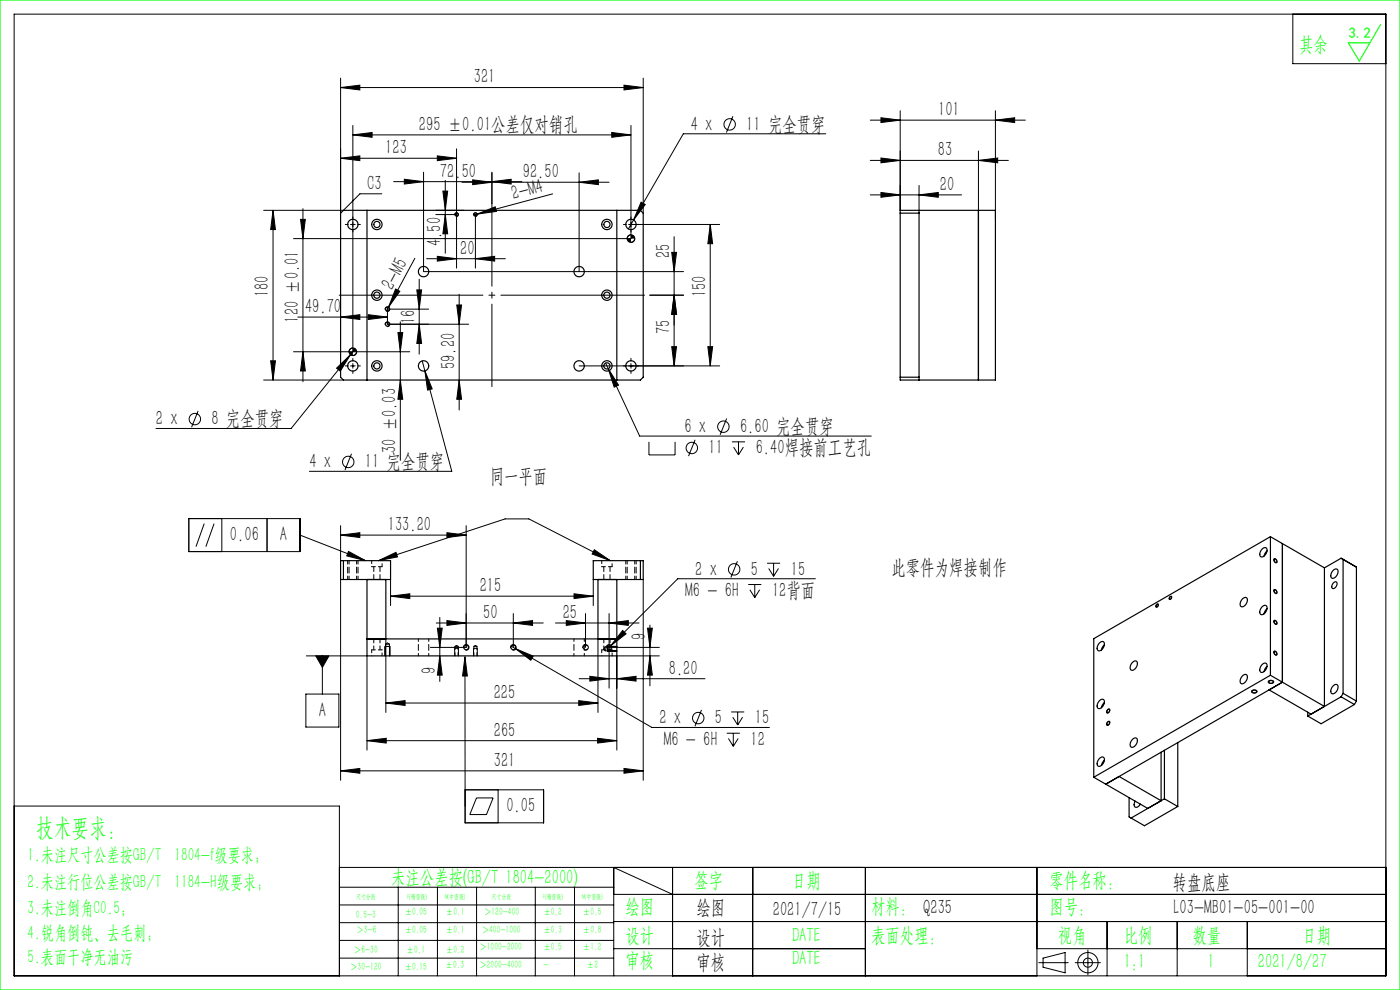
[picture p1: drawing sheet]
<svg xmlns="http://www.w3.org/2000/svg" width="297mm" height="210mm" viewBox="0 0 297 210" stroke-linecap="round" stroke-linejoin="round" font-family="sans-serif">
<g fill="none" stroke="#000" stroke-width=".21">
<path d="M3 3h291v204h-291zM72.3 18.6l4-.5v1zM72.3 16.6v28.6M72.3 18.6h64.2M132.4 18.1l4.1 .5-4.1 .5zM136.5 16.6v28.6M274.3 3v10.5h19.7M72.3 33.6l4-.5v1zM72.3 33.6h24.6M74.9 28.6l4-.5v1zM74.9 26.6v48M74.9 28.6h59"/>
<path d="M83.5 38.5h27.2M85.8 38l4.1 .5-4.1 .5zM89.9 36.5v21.1h55.1M92.8 33.1l4.1 .5-4.1 .5zM94.5 38.3v15.4M96.9 31.6v25.3M98 38.7h31.2M100.3 38.1l4.1 .6-4.1 .5zM104.4 38.5l4-.5v1zM104.4 36.5v6.7M122.9 38.7l4-.6v1.1zM122.9 36.7v20.9"/>
<path d="M129.8 28.1l4.1 .5-4.1 .5zM133.9 26.6v24h-71.6M155.5 24.7l-1.4 3.4M175.2 28.4h-30.2l-10.6 18.3M184.6 34h29.3M184.6 25.5h32.9M186.9 33.5l4.1 .5-4.1 .5zM186.9 25l4.1 .5-4.1 .5zM191 23.5v21.1M195 39.3v5.3M207.6 34l4.1-.5v1zM207.6 32v12.6"/>
<path d="M211.2 25.5l4-.5v1zM211.2 23.5v23M57.9 44.6v36M57.9 44.6l.5 4.1h-1zM63.8 46.5h1l-.5 4.1zM64.3 44.3v36.7M74.4 47.6h1M81 41.1h-4.6l-3.5 3.5h-17M88 54.8l-5.6 10.3M88.9 59.2v15.9M90.5 54.9h16.7M92.5 45.5h4.4"/>
<path d="M92.5 44.6h5.9M92.8 54.4l4.1 .5-4.1 .5zM94 40.5h1l-.5 4.1zM94.5 45.5l.5 4.1h-1zM96.5 45.6a.4 .4 0 0 1 .3-.5 .4 .4 0 0 1 .5 .5 .4 .4 0 0 1-.5 .3M100.9 54.9l4-.5v1zM100.9 45.5v11.4M101.2 45.4l3.9-1.5 .2 .9zM117.2 41.1l-16.7 4.5a.4 .4 0 0 1 .3-.5 .4 .4 0 0 1 .5 .5 .4 .4 0 0 1-.5 .3M133.4 47.6h19.3M133.9 49.8a.8 .8 0 0 0-.8 .8M134.4 46.7l-1.1 1.9"/>
<path d="M134.7 50.6a.8 .8 0 0 1-.8 .8M136 42.9l.9 .5-2.5 3.3zM142.5 53.5h1l-.5 4.1zM143 50.2v27.4M150.7 47.6v30M150.7 47.6l.5 4.1h-1zM184.6 41.3h19.4M186.9 40.8l4.1 .5-4.1 .5zM195 41.3l4.1-.5v1zM57.4 76.5h1l-.5 4.1zM63.2 67.3h19M64.3 74.6l.5 4.1h-1z"/>
<path d="M71.4 78.1l3-2.9-2.2 3.5zM72.3 67.3l4-.5v1zM74.4 75.2l-12.6 15.7h-28.7M74.4 77.6h1M74.9 73.8a.8 .8 0 0 0-.8 .8M74.9 77.1v1M75.4 74l-1 1.2M75.7 74.6a.8 .8 0 0 1-.8 .8M78.1 66.8l4.1 .5-4.1 .5zM81.7 65.7a.5 .5 0 0 1 .5-.6 .5 .5 0 0 1 .5 .5 .5 .5 0 0 1-.6 .5M81.7 68.9a.5 .5 0 0 1 .5-.6 .5 .5 0 0 1 .5 .5 .5 .5 0 0 1-.6 .5M82.2 65.3v3.5h17.2"/>
<path d="M82.2 65.6h8.7M82.4 65.1l-.4 .9M83.9 61.3l.9 .5-2.4 3.3zM84.4 70.5h1l-.5 4.1zM84.9 68.3v29.4M86.9 74.6h-24.6M88.4 61.5h1l-.5 4.1zM88.9 68.8l.5 4.1h-1zM89.6 76.6l6.2 23.4h-30.2M90.1 78.7l1.6 3.8-1 .3zM96.9 64.7h1l-.5 4.1zM97.4 62.4v24.6"/>
<path d="M128.5 77l.5 1.2M129 78.2l2.2 3.5-.9 .4zM129 78.2l6.7 14.3h49.1M133.9 77.1v1M137.9 62.6h7.1M142.5 73.5h1l-.5 4.1zM143 62.6l.5 4.1h-1zM150.2 73.5h1l-.5 4.1zM152.7 77.6h-29.8M42 87.2l-1.4 3.4M55.9 80.6h17M74.6 96.3l-1.4 3.4"/>
<path d="M84.9 80.6l.5 4.1h-1zM97.4 80.6l.5 4.1h-1zM137.7 93.7v2.8h5.5v-2.8M147.5 93.3l-1.4 3.5M154.2 88.8l-1.4 3.4M155.3 93.7h2.8M155.6 94.8l1.1 1.7M156.7 93.7v2.8M157.7 94.8l-1 1.7M40.1 110h23.6v7h-23.6zM43.3 111.1l-1.7 4.9M45.4 111.1l-1.7 4.9"/>
<path d="M47.1 110v7M56.7 110v7M63.7 113.5l13.8 5.4M72.3 113.5l4-.5v1zM72.3 111.5v7.4M72.3 113.5h26.6M73.9 117l3.6 1.9-3.9-1zM80.3 118.9l26.9-8.8h5l17.3 8.8M80.3 118.9l3.7-1.7 .3 .9zM94.8 113l4.1 .5-4.1 .5zM98.9 111.5v25.8h-7.6M126.1 116.6l3.4 2.3-3.9-1.4z"/>
<path d="M156.4 119l-1.3 3.5M162.7 119.5h2.8M164.1 119.5v2.7M270.3 118.5a.5 .5 0 0 1 .5 .3 .5 .5 0 0 1-.1 .6l-.4-.3zM65 139.1h12.9v20M67 139.1h2.8l-1.4 2.5zM68.4 139.1v8.1M72.3 122.9v42.6M81.7 137.1v2M81.9 135.5v15.6M82.7 137.1v2M82.9 126.5l4-.5v1z"/>
<path d="M82.9 122.9v5.6M82.9 126.5h43M92.5 132.2h22.7M92.8 133.2h1l-.5 4.1zM93.3 131v13.5M93.3 139.1l.5 4.1h-1zM94.8 131.6l4.1 .6-4.1 .5zM96.5 137.5v1.6M97.3 137.5v1.6M98.3 137.5a.6 .6 0 0 1 .5-.8 .6 .6 0 0 1 .7 .7 .6 .6 0 0 1-.8 .5M98.6 139.3l.1 31.7M98.6 139.3l.5 4.1h-1z"/>
<path d="M100.5 137.5v1.6M101.3 137.5v1.6M108.3 137.5a.6 .6 0 0 1 .5-.8 .6 .6 0 0 1 .7 .7 .6 .6 0 0 1-.8 .5M108.5 137.1l29.8 17.2h24.9M108.9 132.2l4.1-.6v1.1zM108.9 130.2v7.1M109.3 137.6l3.8 1.6-.5 .9zM117.8 132.2h17.8M120.1 131.6l4.1 .6-4.1 .5zM121.8 126l4.1 .5-4.1 .5zM123.6 137.5a.6 .6 0 0 1 .6-.8 .6 .6 0 0 1 .6 .7 .6 .6 0 0 1-.7 .5M124.2 130.2v7.1"/>
<path d="M125.9 122.9v5.6M126.9 135.5v15.6M128.6 137.5a.6 .6 0 0 1 .6-.8 .6 .6 0 0 1 .6 .7 .6 .6 0 0 1-.7 .5M128.9 138.1h2M128.9 137.1h2M129.2 132.2l4.1-.6v1.1zM129.2 130.2v15.8M129.2 137.3h10.7M132.1 133.7l.7 .7-3.2 2.6zM136.5 122.9v42.6M137.4 133.2h1l-.5 4.1zM137.9 132.6v12.9"/>
<path d="M137.9 139.1l.5 4.1h-1zM139.9 139.1h-9v20M158.7 124h2.8M159.1 125.1l1 1.7M160.1 124v2.8M161.2 125.1l-1.1 1.7M163.1 120.6l1 1.6M165.2 120.6l-1.1 1.6M173 122.8h-29.2l-14.9 14.9M245.3 128.2l.2-.1a.35 .35 0 0 1 .3 .5 .35 .35 0 0 1-.5 .2l-.1-.3zM248.2 126.6l.1-.1a.35 .35 0 0 1 .3 .4 .35 .35 0 0 1-.5 .3l-.1-.3zM270.3 125.1a.5 .5 0 0 1 .5 .2 .5 .5 0 0 1-.1 .6l-.4-.3z"/>
<path d="M270.3 131.6a.5 .5 0 0 1 .5 .3 .5 .5 0 0 1-.1 .6l-.4-.3zM270.3 138.1a.5 .5 0 0 1 .5 .3 .5 .5 0 0 1-.1 .6l-.4-.3zM64.9 147.2h7v7h-7zM77.9 157.1l4-.5v1zM77.9 157.1h53M81.9 149.1l4-.5v1zM81.9 149.1h45M122.8 148.6l4.1 .5-4.1 .5zM122.9 144h26.7M125.1 143.5l4.1 .5-4.1 .5zM126.8 156.6l4.1 .5-4.1 .5zM130.9 144l4-.5v1z"/>
<path d="M148.8 150.6l-1.4 3.5M154.2 155.5h2.7M154.5 156.6l1.1 1.7M155.1 151h2.8M155.5 152.1l1 1.7M155.6 155.5v2.8M156.5 151v2.8M156.6 156.6l-1 1.7M157.5 152.1l-1 1.7M235 150.5l.2-.1a.47 .47 0 0 1 .2 .5 .47 .47 0 0 1-.5 .4l-.1-.3zM235 153.1l.2-.1a.47 .47 0 0 1 .2 .5 .47 .47 0 0 1-.5 .4l-.1-.3zM265.6 146.5a.59 .59 0 0 1 .6-.2 .59 .59 0 0 1 .4 .5 .62 .62 0 0 1-.6 .2 .62 .62 0 0 1-.5-.5z"/>
<path d="M269.1 144.4a.59 .59 0 0 1 .7-.1 .59 .59 0 0 1 .4 .5 .62 .62 0 0 1-.7 .2 .62 .62 0 0 1-.4-.5zM3 171h69v36M72.3 163.5l4-.5v1zM72.3 163.5h64.2M98.7 167.5h16.6v7h-16.6zM101.1 169.3h3.5l-1.4 3.5h-3.5zM105.7 167.5v7M132.4 163l4.1 .5-4.1 .5zM72 184h222M72 188.2h58.2M72 192h58.2M72 195.7h58.2"/>
<path d="M72 199.5h58.2M84.5 188.2v18.8M92.8 188.2v18.8M101.1 188.2v18.8M113.6 188.2v18.8M121.9 188.2v18.8M130.2 189.7h163.8M130.2 195.5h163.8M142.7 189.7l-12.5-5.7v23M142.7 184v23M159.7 184v23M183.6 184v23"/>
<path d="M220 184v23M234.9 195.5v11.5M249.7 195.5v11.5M264.6 195.5v11.5M72 203.2h58.2M130.2 201.2h53.4M220 201.2h74M220.4 204.2h6.2M221.3 203.2l4.7-1.1v4.3l-4.7-1.2zM228.1 204.2h5.3M230.8 201.5v5.3"/>
<circle cx="154.8" cy="26.4" r="1.21"/>
<circle cx="41.3" cy="88.9" r="1.21"/>
<circle cx="73.9" cy="98" r="1.21"/>
<circle cx="146.8" cy="95" r="1.21"/>
<circle cx="153.5" cy="90.5" r="1.21"/>
<circle cx="155.7" cy="120.8" r="1.21"/>
<circle cx="148.1" cy="152.3" r="1.21"/>
<circle cx="230.8" cy="204.2" r="2.15"/>
<circle cx="230.8" cy="204.2" r=".96"/>
</g>
<path d="M70.9 62.6h67" fill="none" stroke="#000" stroke-width=".21" stroke-dasharray="30.5 1.3 1.3 1.3" stroke-dashoffset="-1.1"/>
<path d="M104.4 43.2v38.8" fill="none" stroke="#000" stroke-width=".21" stroke-dasharray="30.5 1.3 1.3 1.3" stroke-dashoffset="13"/>
<path d="M0 0h297v210h-297zM292.9 5.2l-4.5 7.7-2.4-3.8h4.6" fill="none" stroke="#0f0" stroke-width=".25"/>
<g fill="none" stroke="#000" stroke-width=".21" stroke-dasharray="30.5 1.3 1.3 1.3">
<path d="M73.9 47.6h-.6M74.9 46.6v-.6M74.9 48.6v.6M75.9 47.6h.6M132.9 47.6h-.6M133.9 46.6v-.6M133.9 48.6v.6M134.9 47.6h.6M73.9 77.6h-.6M74.9 76.6v-.6M74.9 78.6v.6M75.9 77.6h.6"/>
<path d="M132.9 77.6h-.6M133.9 76.6v-.6M133.9 78.6v.6M134.9 77.6h.6"/>
</g>
<g fill="none" stroke="#000" stroke-width=".21" stroke-dasharray="1.3 .6" stroke-dashoffset=".5">
<path d="M73.8 118.9v4M74.1 118.9v4M132.8 118.9v4M133.1 118.9v4M75.7 122.9v-4M76 122.9v-4M78.9 120.2h2.2M81.1 137.8h-2.2M82.7 137.1h-1M124 137.8h-.1a.5 .5 0 0 1 .1-.9M124 136.9a.5 .5 0 0 1 .7 .4 .5 .5 0 0 1-.7 .5M127.7 120.2h2.2"/>
<path d="M128.9 137.1v1M129.9 137.8h-2.2M134.7 122.9v-4M135 122.9v-4"/>
</g>
<path d="M79.3 135.5v2.3M80.6 137.8v-2.3M82.6 136.6h-.8M97.3 137.5h-.8M101.3 137.5h-.8M128.1 135.5v2.3M128.4 137.2v.8M129.4 137.8v-2.3" fill="none" stroke="#000" stroke-width=".21" stroke-dasharray="1.3 .6" stroke-dashoffset=".4"/>
<g fill="#000">
<path d="M101.2 45.4l3.9-1.5 .2 .9zM83.9 61.3l.9 .5-2.4 3.3z"/>
<path d="M72.3 18.6l4-.5v1zM132.4 18.1l4.1 .5-4.1 .5zM72.3 67.3l4-.5v1zM78.1 66.8l4.1 .5-4.1 .5zM72.3 33.6l4-.5v1zM92.8 33.1l4.1 .5-4.1 .5z"/>
<path d="M85.8 38l4.1 .5-4.1 .5zM104.4 38.5l4-.5v1z"/>
<path d="M122.9 38.7l4-.6v1.1zM100.3 38.1l4.1 .6-4.1 .5z"/>
<path d="M211.2 25.5l4-.5v1zM186.9 25l4.1 .5-4.1 .5z"/>
<path d="M57.9 44.6l.5 4.1h-1zM57.4 76.5h1l-.5 4.1zM150.7 47.6l.5 4.1h-1zM150.2 73.5h1l-.5 4.1zM142.5 53.5h1l-.5 4.1zM143 62.6l.5 4.1h-1zM96.9 64.7h1l-.5 4.1zM97.4 80.6l.5 4.1h-1z"/>
<path d="M92.8 54.4l4.1 .5-4.1 .5zM100.9 54.9l4-.5v1z"/>
<path d="M186.9 40.8l4.1 .5-4.1 .5zM195 41.3l4.1-.5v1z"/>
<path d="M64.3 74.6l.5 4.1h-1zM63.8 46.5h1l-.5 4.1zM94.5 45.5l.5 4.1h-1zM94 40.5h1l-.5 4.1z"/>
<path d="M74.1 74.6a.8 .8 0 0 0 .8 .8v-.8zM74.9 73.8v.8h.8a.8 .8 0 0 0-.8-.8zM133.1 50.6a.8 .8 0 0 0 .8 .8v-.8zM133.9 49.8v.8h.8a.8 .8 0 0 0-.8-.8z"/>
<path d="M88.4 61.5h1l-.5 4.1zM88.9 68.8l.5 4.1h-1z"/>
<path d="M129 78.2l1.3 3.9 .9-.4zM74.9 28.6l4-.5v1zM129.8 28.1l4.1 .5-4.1 .5zM136 42.9l-1.6 3.8 2.5-3.3zM71.4 78.1l.8 .6 2.2-3.5zM90.1 78.7l.6 4.1 1-.3zM109.3 137.6l3.3 2.5 .5-.9zM132.1 133.7l-2.5 3.3 3.2-2.6z"/>
<path d="M142.5 73.5h1l-.5 4.1zM143 62.6l.5 4.1h-1zM84.9 80.6l.5 4.1h-1zM84.4 70.5h1l-.5 4.1zM92.8 133.2h1l-.5 4.1zM93.3 139.1l.5 4.1h-1zM137.4 133.2h1l-.5 4.1zM137.9 139.1l.5 4.1h-1z"/>
<path d="M73.9 117l3.6 1.9-3.9-1zM98.6 139.3l.5 4.1h-1zM67 139.1l1.4 2.5 1.4-2.5z"/>
<path d="M126.1 116.6l3.4 2.3-3.9-1.4zM80.3 118.9l3.7-1.7 .3 .9z"/>
<path d="M94.8 131.6l4.1 .6-4.1 .5zM108.9 132.2l4.1-.6v1.1z"/>
<path d="M120.1 131.6l4.1 .6-4.1 .5zM129.2 132.2l4.1-.6v1.1z"/>
<path d="M81.9 149.1l4-.5v1zM122.8 148.6l4.1 .5-4.1 .5zM72.3 113.5l4-.5v1zM94.8 113l4.1 .5-4.1 .5zM186.9 33.5l4.1 .5-4.1 .5zM207.6 34l4.1-.5v1z"/>
<path d="M126.8 156.6l4.1 .5-4.1 .5zM77.9 157.1l4-.5v1zM121.8 126l4.1 .5-4.1 .5zM82.9 126.5l4-.5v1zM132.4 163l4.1 .5-4.1 .5zM72.3 163.5l4-.5v1zM130.9 144l4-.5v1zM125.1 143.5l4.1 .5-4.1 .5z"/>
</g>
<g fill="none" stroke="#000" stroke-width=".25">
<path d="M72.3 45.2l.6-.6h63l.6 .6v34.8l-.6 .6h-63l-.6-.6zM77.9 44.6v36M130.9 44.6v36M191 44.6h20.2v36h-20.2zM191 45.2h4M195 44.6v36M207.6 44.6v36M191 80h4M72.3 118.9h10.6v4h-10.6zM72.9 118.9v4M125.9 118.9h10.6v4h-10.6zM135.9 118.9v4"/>
<path d="M267.8 116.5a.61 .61 0 0 1 .8-.3 .61 .61 0 0 1 .1 1 .96 .96 0 0 1-1.4 .8v-.9zM268.8 116.9l-.5 .5-.1 .6M269.5 113.8l-37.5 21.7v29.4M269.5 113.8v29.4M269.5 113.8l11.5 6.7M270.4 118.6a.43 .43 0 0 1 .4 .2 .43 .43 0 0 1-.1 .5l-.3-.2zM272.1 115.3v29.4l-37.5 21.6M284.9 118.7v28.4M77.9 122.9v16.2h53v-16.2M77.9 135.5h53M81.9 122.9v12.6M126.9 122.9v12.6"/>
<path d="M233.2 136.4a.61 .61 0 0 1 .9-.2 .61 .61 0 0 1 .1 .9 .96 .96 0 0 1-1.4 .8v-.6zM234.3 136.8l-.5 .5-.1 .6M245.4 128.3l.2-.1a.27 .27 0 0 1 0 .3 .27 .27 0 0 1-.4 .1zM248.2 126.6l.2-.1a.27 .27 0 0 1 .1 .4 .27 .27 0 0 1-.4 .1zM263.6 127a.61 .61 0 0 1 .9-.2 .61 .61 0 0 1 0 .9 .96 .96 0 0 1-1.3 .8l-.1-.6zM267.8 128.7a.61 .61 0 0 1 .8-.2 .61 .61 0 0 1 .1 .9 .96 .96 0 0 1-1.4 .8v-.8zM268.8 129.1l-.5 .6-.1 .5M270.4 125.1a.43 .43 0 0 1 .4 .3 .43 .43 0 0 1-.1 .5l-.3-.3zM270.4 131.6a.43 .43 0 0 1 .4 .3 .43 .43 0 0 1-.1 .5l-.3-.3zM270.4 138.2a.43 .43 0 0 1 .4 .2 .43 .43 0 0 1-.1 .5l-.3-.2zM281 120.5v29.4M281 120.5l3.5-2.1 3.3 1.9v28.4"/>
<path d="M282.8 121a.61 .61 0 0 1 .9-.2 .61 .61 0 0 1 .1 .9 .96 .96 0 0 1-1.4 .8v-.8zM282.9 123.7a.46 .46 0 0 1 .7-.2 .46 .46 0 0 1 0 .7 .58 .58 0 0 1-.4 .6 .58 .58 0 0 1-.7-.2v-.3zM233.2 148.6a.61 .61 0 0 1 .9-.2 .61 .61 0 0 1 .1 .9 .96 .96 0 0 1-1.4 .8v-.6zM234.3 149l-.5 .6-.1 .5M235 150.6l.2-.2a.39 .39 0 0 1 .1 .5 .39 .39 0 0 1-.5 .2zM235 153.2l.2-.1a.39 .39 0 0 1 .1 .5 .39 .39 0 0 1-.5 .1zM240.2 140.5a.61 .61 0 0 1 .9-.2 .61 .61 0 0 1 .1 .9 .96 .96 0 0 1-1.4 .8v-.8zM240.2 156.8a.61 .61 0 0 1 .9-.2 .61 .61 0 0 1 .1 .9 .96 .96 0 0 1-1.4 .8v-.8zM246.3 159.6v10.3l-8.9-5.2-2.8 1.6M247 159.2v10.2M249.9 157.5v13.6M263.6 143.4a.61 .61 0 0 1 .9-.3 .61 .61 0 0 1 0 1 .96 .96 0 0 1-1.3 .8l-.1-.6z"/>
<path d="M265.6 146.6a.55 .55 0 0 1 1 .1 .52 .52 0 0 1-.6 .3 .52 .52 0 0 1-.4-.4zM267.8 141a.61 .61 0 0 1 .8-.3 .61 .61 0 0 1 .1 1 .96 .96 0 0 1-1.4 .8v-.9zM268.8 141.4l-.5 .5-.1 .5M269.2 144.5a.55 .55 0 0 1 .9 .2 .52 .52 0 0 1-.5 .2 .52 .52 0 0 1-.4-.4zM269.2 146.3l8.9 5.2 2.9-1.6M269.5 143.2l-37.5 21.7M269.5 143.2l11.5 6.7M277.4 151.1v.8M282.8 145.5a.61 .61 0 0 1 .9-.2 .61 .61 0 0 1 .1 .9 .96 .96 0 0 1-1.4 .8v-.8zM284.5 147.8l-7.1 4.1M284.5 147.8l2.8 1.6M284.9 147.1l-.4 .7"/>
<path d="M284.9 147.1l2.9 1.6M287.3 149.4l-7 4.1-2.9-1.6M287.8 148.7l-.5 .7M232 164.9l2.6 1.4M233.2 160.9a.61 .61 0 0 1 .9-.2 .61 .61 0 0 1 .1 .9 .96 .96 0 0 1-1.4 .8v-.6zM234.3 161.3l-.5 .5-.1 .6M234.6 166.3l8.9 5.2M239.5 169.2v4.1l3.3 1.9 7.1-4.1M240.8 169.9a.78 .78 0 0 0 .3 1.4l.4-.2 .4-.5M247 169.4l-7 4.1M247 169.4l2.9 1.7"/>
<circle cx="74.9" cy="47.6" r="1.1"/>
<circle cx="80" cy="47.6" r="1.1"/>
<circle cx="80" cy="47.6" r=".66"/>
<circle cx="89.9" cy="57.6" r="1.1"/>
<circle cx="96.9" cy="45.5" r=".33"/>
<circle cx="100.9" cy="45.5" r=".33"/>
<circle cx="122.9" cy="57.6" r="1.1"/>
<circle cx="128.8" cy="47.6" r="1.1"/>
<circle cx="128.8" cy="47.6" r=".66"/>
<circle cx="133.9" cy="50.6" r=".8"/>
<circle cx="133.9" cy="47.6" r="1.1"/>
<circle cx="74.9" cy="74.6" r=".8"/>
<circle cx="74.9" cy="77.6" r="1.1"/>
<circle cx="80" cy="62.6" r=".66"/>
<circle cx="80" cy="77.6" r=".66"/>
<circle cx="80" cy="62.6" r="1.1"/>
<circle cx="80" cy="77.6" r="1.1"/>
<circle cx="82.2" cy="68.8" r=".42"/>
<circle cx="82.2" cy="65.6" r=".42"/>
<circle cx="89.9" cy="77.6" r="1.1"/>
<circle cx="122.9" cy="77.6" r="1.1"/>
<circle cx="128.8" cy="62.6" r="1.1"/>
<circle cx="128.8" cy="77.6" r="1.1"/>
<circle cx="128.8" cy="62.6" r=".66"/>
<circle cx="128.8" cy="77.6" r=".66"/>
<circle cx="133.9" cy="77.6" r="1.1"/>
<circle cx="98.9" cy="137.3" r=".5"/>
<circle cx="108.9" cy="137.3" r=".5"/>
</g>
<path d="M81.8 136.6v2.5M82.6 139.1v-2.5M97.2 137.1h-.7M101.2 137.1h-.7M128.4 138h2.5M130.9 137.2h-2.5" fill="none" stroke="#000" stroke-width=".21" stroke-dasharray="1.3 .6" stroke-dashoffset=".3"/>
<g fill="none" stroke="#000" stroke-width=".21" stroke-dasharray="1.3 .6" stroke-dashoffset=".6">
<path d="M78.9 118.9v1.3M127.7 118.9v1.3M78.9 137.8v1.3M81.1 139.1v-1.3M81.1 120.2v-1.3M96.5 137.1v2M97.2 139.1v-2M100.5 137.1v2M101.2 139.1v-2M127.7 137.8v1.3M129.4 137.8a.5 .5 0 0 1-.7-.5 .5 .5 0 0 1 .7-.4M129.4 136.9a.5 .5 0 0 1 .3 .4 .5 .5 0 0 1-.3 .5"/>
<path d="M129.9 139.1v-1.3M129.9 120.2v-1.3"/>
</g>
<path d="M82.2 136.4l-.4 .2M82.6 136.6l-.4-.2M96.9 136.9l-.4 .2M97.2 137.1l-.3-.2M100.9 136.9l-.4 .2M101.2 137.1l-.3-.2M128.1 137.6l.3 .4M128.4 137.2l-.3 .4" fill="none" stroke="#000" stroke-width=".21" stroke-dasharray="1.3 .6"/>
<path d="M88.8 135.5v3.6M91 139.1v-3.6M121.8 135.5v3.6M124 139.1v-3.6" fill="none" stroke="#000" stroke-width=".21" stroke-dasharray="1.3 .6" stroke-dashoffset=".7"/>
<path d="M79.3 120.2v2.7M80.6 122.9v-2.7M128.1 120.2v2.7M129.4 122.9v-2.7" fill="none" stroke="#000" stroke-width=".21" stroke-dasharray="1.3 .6" stroke-dashoffset=".2"/>
<text font-size="5.4" fill="#0f0" x="7.7" y="177.2">技术要求：</text>
<g font-size="4.4" fill="#0f0">
<text x="275.6" y="10.8">其余</text>
<text x="83" y="187.5">未注公差按(GB/T 1804-2000)</text>
<text x="147.3" y="188">签字</text>
<text x="168" y="188">日期</text>
<text x="222.6" y="188">零件名称：</text>
<text x="132.7" y="193.6">绘图</text>
<text x="184.8" y="193.6">材料： Q235</text>
<text x="222.6" y="193.6">图号：</text>
<text x="132.7" y="199.8">设计</text>
<text x="168" y="199.8">DATE</text>
<text x="184.8" y="199.8">表面处理：</text>
<text x="224.4" y="199.8">视角</text>
<text x="238.4" y="199.8">比例</text>
<text x="253" y="199.8">数量</text>
<text x="276.3" y="199.8">日期</text>
<text x="132.7" y="205.1">审核</text>
<text x="168" y="204.6">DATE</text>
<text x="238.4" y="205.3">1:1</text>
<text x="256.2" y="205.3">1</text>
<text x="266.9" y="205.3">2021/8/27</text>
</g>
<g font-size="4.4">
<text x="100.5" y="17.7">321</text>
<text x="88.9" y="27.7">295 ±0.01公差仅对销孔</text>
<text x="146.5" y="27.7">4 x</text>
<text x="158.3" y="27.7">11 完全贯穿</text>
<text x="199" y="24.6">101</text>
<text x="81.7" y="32.7">123</text>
<text x="198.9" y="33.2">83</text>
<text x="77.9" y="40.2">C3</text>
<text x="93.3" y="37.7">72.50</text>
<text x="110.9" y="37.8">92.50</text>
<text x="199.4" y="40.5">20</text>
<text x="108.9" y="42.5" transform="rotate(-15 108.9 42.5)">2-M4</text>
<text x="93.6" y="52.2" transform="rotate(-90 93.6 52.2)">4.50</text>
<text x="97.7" y="54">20</text>
<text x="142.1" y="54.8" transform="rotate(-90 142.1 54.8)">25</text>
<text x="57.1" y="63.1" transform="rotate(-90 57.1 63.1)">180</text>
<text x="83.3" y="61.8" transform="rotate(-62 83.3 61.8)">2-M5</text>
<text x="149.8" y="63.1" transform="rotate(-90 149.8 63.1)">150</text>
<text x="63.4" y="68.4" transform="rotate(-90 63.4 68.4)">120 ±0.01</text>
<text x="64.7" y="66.4">49.70</text>
<text x="88.1" y="68.8" transform="rotate(-90 88.1 68.8)">16</text>
<text x="142.1" y="70.9" transform="rotate(-90 142.1 70.9)">75</text>
<text x="96.5" y="78.3" transform="rotate(-90 96.5 78.3)">59.20</text>
<text x="33.1" y="90.2">2 x</text>
<text x="44.9" y="90.2">8 完全贯穿</text>
<text x="145.2" y="91.8">6 x</text>
<text x="157" y="91.8">6.60 完全贯穿</text>
<text x="65.6" y="99.3">4 x</text>
<text x="77.4" y="99.3">11 完全贯穿</text>
<text x="84.1" y="96.1" transform="rotate(-90 84.1 96.1)">30 ±0.03</text>
<text x="150.3" y="96.3">11</text>
<text x="160.3" y="96.3">6.40焊接前工艺孔</text>
<text x="103.9" y="102.4">同一平面</text>
<text x="82.3" y="112.6">133.20</text>
<text x="48.8" y="114.8">0.06</text>
<text x="59.4" y="114.8">A</text>
<text x="101.8" y="125.6">215</text>
<text x="147.5" y="122.1">2 x</text>
<text x="159.3" y="122.1">5</text>
<text x="167.8" y="122.1">15</text>
<text x="189.1" y="121.7">此零件为焊接制作</text>
<text x="102.5" y="131.3">50</text>
<text x="119.4" y="131.3">25</text>
<text x="145.4" y="126.6">M6 - 6H</text>
<text x="163.8" y="126.6">12背面</text>
<text x="137" y="135.7" transform="rotate(-90 137 135.7)">9</text>
<text x="92.4" y="143" transform="rotate(-90 92.4 143)">9</text>
<text x="141.9" y="143.1">8.20</text>
<text x="104.7" y="148.3">225</text>
<text x="67.6" y="152">A</text>
<text x="139.9" y="153.6">2 x</text>
<text x="151.7" y="153.6">5</text>
<text x="160.2" y="153.6">15</text>
<text x="104.8" y="156.2">265</text>
<text x="140.8" y="158.1">M6 - 6H</text>
<text x="159.2" y="158.1">12</text>
<text x="104.8" y="162.6">321</text>
<text x="107.4" y="172.3">0.05</text>
<text x="248.8" y="188.6">转盘底座</text>
<text x="147.8" y="194">绘图</text>
<text x="163.9" y="194.3">2021/7/15</text>
<text x="249" y="194">L03-MB01-05-001-00</text>
<text x="147.8" y="200.2">设计</text>
<text x="147.8" y="205.5">审核</text>
</g>
<g font-size="4" fill="#0f0">
<text x="5.9" y="182.6">1.未注尺寸公差按GB/T 1804-f级要求；</text>
<text x="5.9" y="188.4">2.未注行位公差按GB/T 1184-H级要求；</text>
<text x="5.9" y="193.9">3.未注倒角C0.5；</text>
<text x="5.9" y="199.2">4.锐角倒钝、去毛刺；</text>
<text x="5.9" y="204.2">5.表面干净无油污</text>
</g>
<text font-size="3.2" fill="#0f0" x="286.1" y="8">3.2</text>
<g font-size="2.3" fill="#0f0">
<text x="75.5" y="194.7">0.5-3</text>
<text x="75.6" y="198">＞3-6</text>
<text x="85.9" y="194.2">±0.05</text>
<text x="85.9" y="198">±0.05</text>
<text x="94.6" y="194.2">±0.1</text>
<text x="94.6" y="198">±0.1</text>
<text x="102.2" y="198">＞400-1000</text>
<text x="102.7" y="194.2">＞120-400</text>
<text x="115.3" y="194.2">±0.2</text>
<text x="115.3" y="198">±0.3</text>
<text x="123.7" y="194.2">±0.5</text>
<text x="123.7" y="198">±0.8</text>
<text x="75.1" y="202.2">＞6-30</text>
<text x="86.3" y="202.2">±0.1</text>
<text x="94.6" y="202.2">±0.2</text>
<text x="101.7" y="201.6">＞1000-2000</text>
<text x="115.3" y="201.6">±0.5</text>
<text x="123.7" y="201.6">±1.2</text>
<text x="74.3" y="205.8">＞30-120</text>
<text x="85.9" y="205.8">±0.15</text>
<text x="94.5" y="205.4">±0.3</text>
<text x="101.7" y="205.4">＞2000-4000</text>
<text x="115.3" y="205.4">-</text>
<text x="124.5" y="205.4">±2</text>
</g>
<g font-size="1.5" fill="#0f0">
<text x="75.5" y="190.6">尺寸分段</text>
<text x="86.4" y="190.6">F(精密级)</text>
<text x="94.4" y="190.6">M(中密级)</text>
<text x="104.3" y="190.6">尺寸分段</text>
<text x="115.2" y="190.6">F(精密级)</text>
<text x="123.5" y="190.6">M(中密级)</text>
</g>
</svg>
